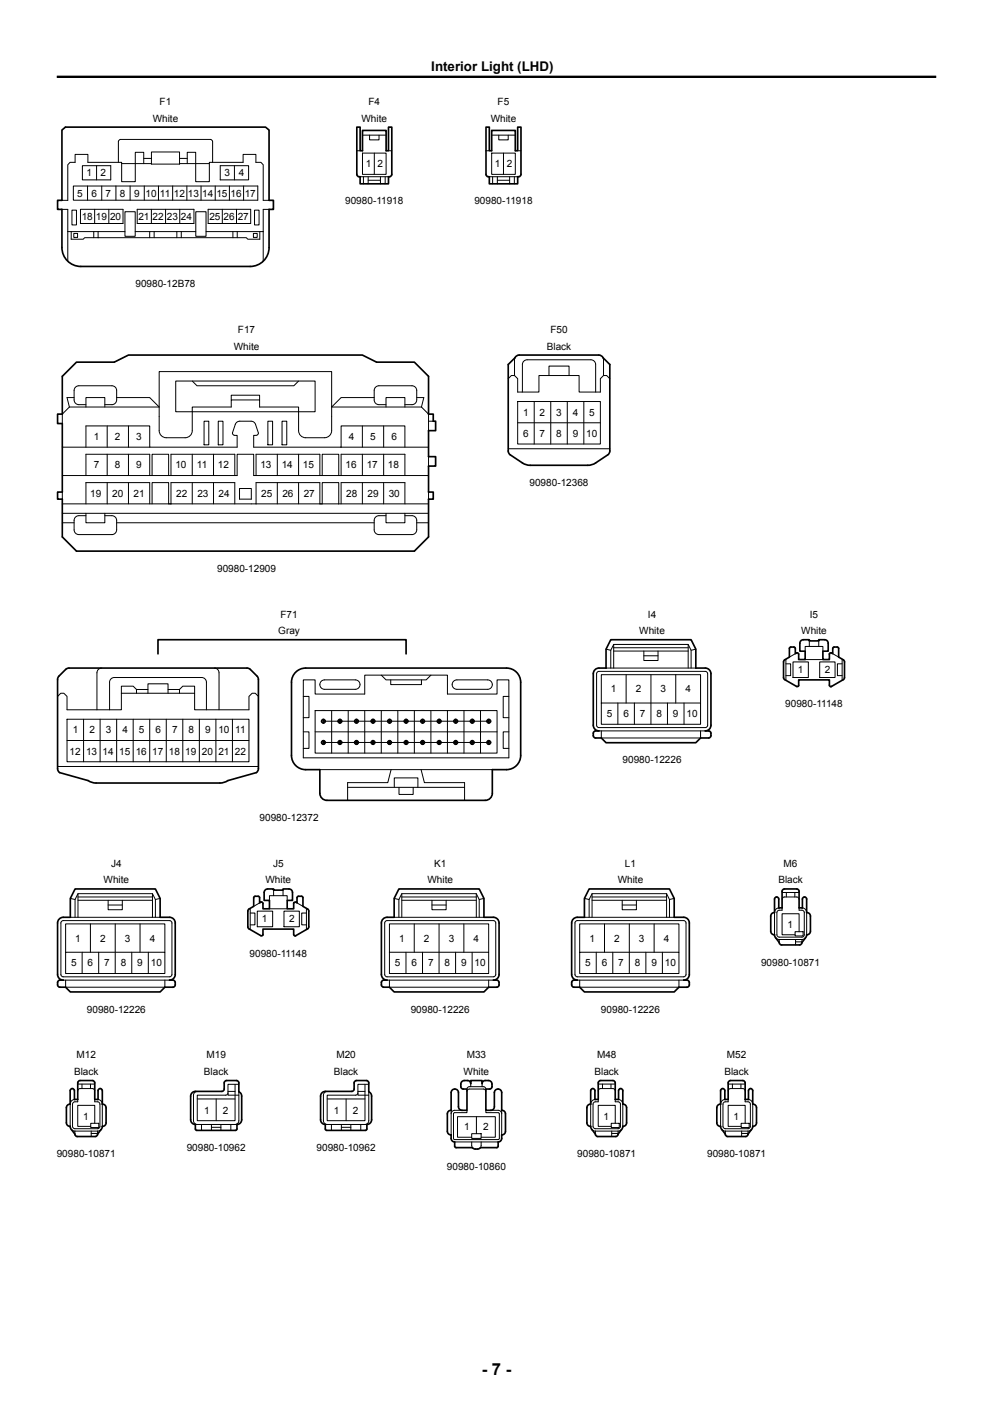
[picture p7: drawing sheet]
<svg xmlns="http://www.w3.org/2000/svg" width="210mm" height="297mm" viewBox="0 0 210 297" stroke-linecap="round" stroke-linejoin="round" font-family="sans-serif">
<g fill="none" stroke="#000" stroke-width=".21">
<path d="M15.5 39.4h39v3h-39zM17.4 35.1h6v3h-6zM18.5 39.4v3M20.4 35.1v3M21.5 39.4v3M24.5 39.4v3M25 34.3v-4.3l.1-.3 .4-.2h19l.4 .2 .1 .3v4.3M25.7 34.6h6.3M27.5 39.4v3M30.4 34.6v-2.4h-1.8v6.2h-2.9v-4.1h-7.1v-1.6h-2.7v1.6h-1.1l-.5 .6v7.5h-1.2M30.4 33.5h1.6M30.5 39.4v3"/>
<path d="M32 32.1h6v2.6h-6zM33.5 39.4v3M36.5 39.4v3M38 34.6h6.3M38 33.5h1.6M39.5 39.4v3M42.5 39.4v3M45 34.3h-.7v4.1h-2.9v-6.2h-1.8v2.4M45 34.3h6.4v-1.6h2.7v1.6h1.1l.5 .6v7.5h1.2M45.5 39.4v3M46.6 35.1h6v3h-6zM48.5 39.4v3"/>
<path d="M49.6 35.1v3M51.5 39.4v3M75.5 31.9h.7M76.2 37.4h6M76.7 32.4h5v4.5h-5zM76.7 28.6h5M76.9 37.4v1.5M77.9 37.4v1.5M77.9 38.1h2.6M78.2 28.6v1h2v-1M79.2 32.4v4.5M80.5 37.4v1.5"/>
<path d="M81.5 37.4v1.5M82.2 31.9h.7M102.8 31.9h.7M103.5 37.4h6M104 32.4h5v4.5h-5zM104 28.6h5M104.2 37.4v1.5M105.2 38.1h2.6M105.2 37.4v1.5M105.5 28.6v1h2v-1M106.5 32.4v4.5M107.8 37.4v1.5"/>
<path d="M108.8 37.4v1.5M109.5 31.9h.7M13.1 44.3h1.2v11M14.3 49h12.1M15.1 49v1.6h2.5l.3-.3h2.8M15.2 44.5h1v3.1h-1zM15.6 49.4h.8v.8h-.8zM17 44.3h9v3h-9zM19.8 49v1.3M20 44.3v3M20.7 49v1.3M23 44.3v3"/>
<path d="M26.4 44.8h2.2v5.2h-2.2zM28.6 49h12.8M29 44.3h12v3h-12zM31.7 49v1.3M32 44.3v3M32.6 49v1.3M35 44.3v3M37.4 49v1.3M38 44.3v3M38.3 49v1.3M41.4 44.8h2.2v5.2h-2.2zM43.6 49h12.1"/>
<path d="M44 44.3h9v3h-9zM47 44.3v3M49.3 49v1.3M50 44.3v3M50.2 49v1.3M53.6 49.4h.8v.8h-.8zM53.8 44.5h1v3.1h-1zM54.9 49v1.6h-2.5l-.3-.3h-31.4M56.9 44.3h-1.2v11M108.9 75.7l-.1 3.7M116.1 79.4v-2h4.2v2M127.5 75.7l.1 3.7"/>
<path d="M13.2 94.6h18.5M14.7 86.1l-1.5 1.5v2M15.7 84.1h-1.5l.5 2M18.2 85.6h-1.5a1 1 0 0 1-1-1v-2a1 1 0 0 1 1-1h7a1 1 0 0 1 1 1v2a1 1 0 0 1-1 1h-1.5M18.2 94.6v-4.5h13.5v4.5h18.5v-2.5l-.8-.1-.2-.4 .6-1.8a.98 .98 0 0 1 .9-.7h2.4a.98 .98 0 0 1 .9 .7l.6 1.8-.2 .4-.7 .1v2.5h36.9M18.2 86.1v-2h4v2M22.7 90.1v4.5M22.7 96.1v4.5M24.7 84.1h7l2 2h-19M27.2 90.1v4.5M27.2 96.1v4.5M40.7 87.1v4a1.5 1.5 0 0 1-1.5 1.5h-4a1.5 1.5 0 0 1-1.5-1.5v-12.5h36.4v12.5a1.5 1.5 0 0 1-1.5 1.5h-4a1.5 1.5 0 0 1-1.5-1.5v-4"/>
<path d="M40.7 80.6l1 1h20.4l1-1M40.7 87.1h-3.5v-6.5h29.4v6.5h-3.5M40.7 87.1v-1h8.2v-1.5h6v1.5h8.2v1M40.7 96.1v4.5M40.7 87.1h22.4M43.2 89.1h1v5h-1zM45.2 96.1v4.5M46.2 89.1h1v5h-1zM48.9 84.6v-1h6v1M56.6 89.1h1v5h-1zM58.6 96.1v4.5M59.6 89.1h1v5h-1z"/>
<path d="M63.1 96.1v4.5M72.1 94.6v-4.5h13.5v4.5M76.6 90.1v4.5M76.6 96.1v4.5M79.1 84.1h-7l-2 2h19M81.1 90.1v4.5M81.1 96.1v4.5M81.6 85.6h-1.5a1 1 0 0 1-1-1v-2a1 1 0 0 1 1-1h7a1 1 0 0 1 1 1v2a1 1 0 0 1-1 1h-1.5M81.6 86.1v-2h4v2M88.1 84.1h1.5l-.5 2M89.1 86.1l1.5 1.5v3.5M90.6 96.6v2"/>
<path d="M90.6 89.1h1M107.5 80.1l.6-.7h.7l.7 .7v2.8h4.5v-3.5h8.5v3.5h4.5v-2.8l.6-.7h.7l.7 .7M107.5 94.9h21.5M109.5 84.9h17.5v9h-17.5zM109.5 89.4h17.5M110.5 82.9v-5.8a1 1 0 0 1 1-1h13.5a1 1 0 0 1 1 1v5.8M113 84.9v9M116.5 84.9v9M120 84.9v9M123.5 84.9v9M13.2 100.6h37v-4.5h3.5v4.5h36.9M13.2 106.6h77.4"/>
<path d="M13.2 108.6h77.4M13.2 110.6h2.5M13.2 104.1v1.5M18.2 109.1h-1.5a1 1 0 0 0-1 1v2a1 1 0 0 0 1 1h7a1 1 0 0 0 1-1v-2a1 1 0 0 0-1-1h-1.5M18.2 108.6v2h4v-2M18.2 100.6v-4.5h13.5v4.5M18.2 106.6v-4.5h13.5v4.5M22.7 102.1v4.5M24.7 110.6h54.4M27.2 102.1v4.5M32.2 100.6v-4.5h3.5v4.5M32.2 106.6v-4.5h3.5v4.5"/>
<path d="M36.2 100.6v-4.5h13.5v4.5M36.2 106.6v-4.5h13.5v4.5M40.7 102.1v4.5M45.2 102.1v4.5M50.7 103.3h2.5v2.3h-2.5zM54.1 100.6v-4.5h13.5v4.5M54.1 106.6v-4.5h13.5v4.5M58.6 102.1v4.5M63.1 102.1v4.5M68.1 100.6v-4.5h3.5v4.5M68.1 106.6v-4.5h3.5v4.5M72.1 100.6v-4.5h13.5v4.5"/>
<path d="M72.1 106.6v-4.5h13.5v4.5M76.6 102.1v4.5M81.1 102.1v4.5M81.6 109.1h-1.5a1 1 0 0 0-1 1v2a1 1 0 0 0 1 1h7a1 1 0 0 0 1-1v-2a1 1 0 0 0-1-1h-1.5M81.6 108.6v2h4v-2M88.1 110.6h2.5M90.6 104.1v1.5M128.2 137.3l1 .3M129.8 137.7h15.7M129.8 137h15.7M129.8 136.3v5M136.2 137.7v2h3v-2"/>
<path d="M136.2 138.7h3M145.5 136.3v5M147.2 137.3l-1 .3M166.2 139.4v4.5M168.2 138.3l-1.3 .7M170.3 137.7v-1h3.7v1M170.3 139.5h3.7M171.2 135.6v1.1M173.1 135.6v1.1M176.1 138.3l1.3 .7M178.1 139.4v4.5M12.2 147.3l.6-.6h.7l.7 .6v2.8h11.5v-3.4h15.5v3.4h11.5v-2.8l.6-.6h.7l.6 .6"/>
<path d="M14.2 152.1h38.5v9h-38.5zM14.2 156.6h38.5M17.7 152.1v9M21.2 152.1v9M21.5 141.3a1 1 0 0 0-1 1v7.8M23.2 150.1v-5.8a1 1 0 0 1 1-1h18.5a1 1 0 0 1 1 1v5.8M24.7 152.1v9M28.2 152.1v9M28.9 146.7v-.8l-.7-.7h-2.5v1.5M28.9 145.9h2.4M31.3 146.7v-2h4.2v2M31.7 152.1v9"/>
<path d="M35.2 152.1v9M35.5 145.9h2.5M38 146.7v-.8l.7-.7h2.5v1.5M38.7 152.1v9M42.2 152.1v9M45.3 141.3a1 1 0 0 1 1 1v7.8M45.7 152.1v9M49.2 152.1v9M64.1 143.8h2.5v3h10.5v-4h17.5v4h10.5v-3h2.5v16.5h-43.5zM64.1 147.3h1.2v4.5h-1.2M64.1 154.8h1.2v3.5h-1.2M66.6 150.3h38.5v9h-38.5z"/>
<path d="M66.6 154.8h38.5M67.9 144.1l.7-.3h6.5a1 1 0 0 1 1 1 1 1 0 0 1-1 1h-6.5a1 1 0 0 1-.9-.6 1 1 0 0 1 .2-1.1zM68.3 152.9v-.7h.2v.7M68.3 157.4v-.7h.2v.7M68.4 152.6h35M68.4 157.1h35M70.1 150.3v9M71.8 152.9v-.7h.2v.7M71.8 157.4v-.7h.2v.7M73.6 150.3v9M75.3 152.9v-.7h.2v.7M75.3 157.4v-.7h.2v.7"/>
<path d="M77.1 150.3v9M78.8 152.9v-.7h.2v.7M78.8 157.4v-.7h.2v.7M80.6 142.8l1 1h8.5l1-1M80.6 150.3v9M82.3 152.9v-.7h.2v.7M82.3 157.4v-.7h.2v.7M82.6 143.8v1h6.5v-1M84.1 150.3v9M85.8 152.9v-.7h.2v.7M85.8 157.4v-.7h.2v.7M87.6 150.3v9"/>
<path d="M89.3 152.9v-.7h.2v.7M89.3 157.4v-.7h.2v.7M91.1 150.3v9M92.8 152.9v-.7h.2v.7M92.8 157.4v-.7h.2v.7M94.6 150.3v9M95.9 144.1l.7-.3h6.5a1 1 0 0 1 1 1 1 1 0 0 1-1 1h-6.5a1 1 0 0 1-.9-.6 1 1 0 0 1 .2-1.1zM96.3 152.9v-.7h.2v.7M96.3 157.4v-.7h.2v.7M98.1 150.3v9M99.8 152.9v-.7h.2v.7M99.8 157.4v-.7h.2v.7"/>
<path d="M100.3 157.1a.45 .45 0 0 1-.6 .4 .45 .45 0 0 1-.2-.7 .45 .45 0 0 1 .8 0v.3M100.3 152.6a.45 .45 0 0 0-.6-.5 .45 .45 0 0 0-.2 .8 .45 .45 0 0 0 .8-.1v-.2M101.6 150.3v9M103.3 152.9v-.7h.2v.7M103.3 157.4v-.7h.2v.7M107.6 147.3h-1.2v4.5h1.2M107.6 154.8h-1.2v3.5h1.2M126.2 142.3l.5-.3 22.7 .1 .3 .4-.1 11.2-.4 .2-22.8-.1-.2-.4zM126.7 154.6h22.5M127.2 148.7h21v4.5h-21zM127.2 148.7v-6h21v6M127.2 154.6v1.5h21v-1.5"/>
<path d="M128.2 141.3h19M130.7 148.7v4.5M132.4 142.7v6M134.2 148.7v4.5M137.7 142.7v10.5M141.2 148.7v4.5M142.9 142.7v6M144.7 148.7v4.5M146.2 141.3v-3.7l-.7-1.3h-15.7l-.6 1.3v3.7M166.2 140.4h1v2.5h-1M167.7 140h3.3v3.3h-3.3zM173.3 140h3.3v3.3h-3.3z"/>
<path d="M178.1 140.4h-1v2.5h1M12.2 162.1h42.4M67.6 162.8h36.5M73.5 166.6h24.7M82.7 162.8l-.7 2.8h-8.5v3.7M83.4 166.6v-2h5v2M84.4 166.6v1.5h3v-1.5M89.1 162.8l.7 2.8h8.4v3.7M12.9 195l.5-.3 22.7 .1 .3 .4-.1 11.2-.4 .2h-22.8l-.2-.5zM14.9 194h19M14.9 190l1 .3M16.5 190.4h15.7"/>
<path d="M16.5 189.7h15.7M16.5 189v5M19.1 195.4v6M22.9 190.4v2h3v-2M22.9 191.4h3M24.4 195.4v10.5M29.6 195.4v6M32.2 189v5M32.9 194v-3.7l-.7-1.3h-15.7l-.6 1.3v3.7M33.9 190l-1 .3M52.9 193.1h1v2.5h-1M52.9 192.2v4.4"/>
<path d="M54.4 192.7h3.3v3.3h-3.3zM54.9 191l-1.2 .7M57 190.5v-1h3.7v1M57 192.2h3.7M57.9 188.3v1.2M59.9 188.3v1.2M60.1 192.7h3.2v3.3h-3.2zM62.8 191l1.3 .7M64.8 193.1h-1v2.5h1M64.8 192.2v4.4M81.4 195l.5-.3 22.7 .1 .2 .4v11.2l-.5 .2h-22.7l-.2-.5zM83.4 194h18.9"/>
<path d="M83.4 190l1 .3M85 190.4h15.7M85 189.7h15.7M85 189v5M87.6 195.4v6M91.4 190.4v2h2.9v-2M91.4 191.4h2.9M92.9 195.4v10.5M98.1 195.4v6M100.7 189v5M101.3 194v-3.7l-.6-1.3h-15.7l-.6 1.3v3.7M102.3 190l-1 .3"/>
<path d="M121.7 195l.4-.3 22.7 .1 .3 .4-.1 11.2-.4 .2h-22.8l-.2-.5zM123.6 194h19M123.6 190l1 .3M125.2 190.4h15.8M125.2 189.7h15.8M125.2 189v5M127.8 195.4v6M131.6 190.4v2h3v-2M131.6 191.4h3M133.1 195.4v10.5M138.3 195.4v6M141 189v5"/>
<path d="M141.6 194v-3.7l-.6-1.3h-15.8l-.6 1.3v3.7M142.6 190l-1 .3M164.1 198.4l.7 .3M164.7 192a.99 .99 0 0 0-.9 1v4.7M164.8 198.7h4.8M164.8 198.7v.7M165.4 192v.5l-.9 .1-.2 .4 .1 5 .4 .2h4.8l.4-.2 .1-.3v-4.7l-.3-.4-.8-.1v-.5M165.4 188.8h3.6M166.3 188.8v.9M168.1 188.8v.9M168.1 197.1h1.7v.9h-1.7zM168.2 198.7v1.2"/>
<path d="M168.2 199.2h1.4M169 190.2l-.3-.4-.2-.1h-2.6l-.4 .3-.1 .2M169 197.1v-3.8h-3.6v4.4h2.7M169.6 198.7v.7M169.7 192a.99 .99 0 0 1 .9 1v4.7M170.3 198.4l-.7 .3M13.4 207.3h22.5M13.9 201.4h21v4.5h-21zM13.9 201.4v-6h21v6M13.9 207.3v1.5h21v-1.5M17.4 201.4v4.5M20.9 201.4v4.5"/>
<path d="M27.9 201.4v4.5M31.4 201.4v4.5M81.9 207.3h22.4M82.4 201.4h20.9v4.5h-20.9zM82.4 201.4v-6h20.9v6M82.4 207.3v1.5h20.9v-1.5M85.9 201.4v4.5M89.4 201.4v4.5M96.3 201.4v4.5M99.8 201.4v4.5M122.1 207.3h22.5M122.6 201.4h21v4.5h-21z"/>
<path d="M122.6 201.4v-6h21v6M122.6 207.3v1.5h21v-1.5M126.1 201.4v4.5M129.6 201.4v4.5M136.6 201.4v4.5M140.1 201.4v4.5M15.1 239l.7 .3M15.7 232.6a.99 .99 0 0 0-.9 1v4.7M15.8 239.3h4.8M15.8 239.3v.6M16.4 232.6v.5h-.8l-.3 .5 .1 4.9 .4 .3h4.8l.5-.3v-.2v-4.7l-.2-.5h-.9v-.5M16.4 229.3h3.6"/>
<path d="M17.3 229.3v1M19.1 229.3v1M19.2 237.6h1.7v.9h-1.7zM19.3 239.3v1.1M19.3 239.8h1.3M20 230.8l-.2-.5h-.3h-2.6l-.4 .2-.1 .3M20 237.6v-3.8h-3.6v4.5h2.8M20.6 239.3v.6M20.7 232.6a.99 .99 0 0 1 .9 1v4.7M21.3 239l-.7 .3M41.3 237.9h8.8M41.7 230.9a.8 .8 0 0 0-.8 .8v5.4a.8 .8 0 0 0 .8 .8"/>
<path d="M41.7 232.5h8M42.6 237.9v1.2M44.7 237.9v1.2M44.7 238.5h2M45.7 232.5v4.6M46.7 237.9v1.2M48.2 230.9h1.5M48.8 237.9v1.2M49.7 229.4v7.7h-8v-5.4h6l.4-.3 .1-.2M50.5 231v6.1a.8 .8 0 0 1-.8 .8M50.5 229.4h-2.3v2.3h2.3M68.8 237.9h8.8"/>
<path d="M69.2 230.9a.8 .8 0 0 0-.8 .8v5.4a.8 .8 0 0 0 .8 .8M69.2 232.5h8M70.1 237.9v1.2M72.2 238.5h2M72.2 237.9v1.2M73.2 232.5v4.6M74.2 237.9v1.2M75.7 230.9h1.5M76.3 237.9v1.2M77.2 229.4v7.7h-8v-5.4h6l.4-.3 .1-.2M78 231v6.1a.8 .8 0 0 1-.8 .8M78 229.4h-2.3v2.3h2.3"/>
<path d="M95.4 234.9v5.2M96.2 230.4h.1M97.7 234.9h-1.5a.75 .75 0 0 0-.8 .7M98.8 230.4v-.3l.5-.2h3l.4 .2 .1 .3M98.8 234.9v.5h-2.8v5.6h9.5v-5.6h-2.7v-.5M99.6 229.2v.7M99.8 239.8h2v1h-2zM100.8 236.2v3.6M102 229.2v.7M102.8 230.9l-.1-.3-.4-.2h-3l-.5 .2v.3M103.8 234.9h1.5a.75 .75 0 0 1 .8 .7M105.3 230.4h.1"/>
<path d="M106.1 234.9v5.2M125.2 239l.7 .3M125.8 232.6a.99 .99 0 0 0-.9 1v4.7M125.9 239.3h4.8M125.9 239.3v.6M126.5 232.6v.5h-.8l-.3 .5 .1 4.9 .4 .3h4.8l.4-.3 .1-.2v-4.7l-.2-.5h-.9v-.5M126.5 229.3h3.6M127.4 229.3v1M129.2 229.3v1M129.3 237.6h1.7v.9h-1.7zM129.4 239.8h1.3M129.4 239.3v1.1"/>
<path d="M130.1 230.8l-.2-.5h-.3h-2.6l-.4 .2-.1 .3M130.1 237.6v-3.8h-3.6v4.5h2.8M130.7 239.3v.6M130.8 232.6a.99 .99 0 0 1 .9 1v4.7M131.4 239l-.7 .3M152.7 239l.7 .3M153.3 232.6a.99 .99 0 0 0-.9 1v4.7M153.4 239.3h4.8M153.4 239.3v.6M154 232.6v.5h-.9l-.2 .5 .1 4.9 .4 .3h4.8l.4-.3 .1-.2v-4.7l-.3-.5h-.8v-.5M154 229.3h3.6M154.9 229.3v1"/>
<path d="M156.7 229.3v1M156.7 237.6h1.7v.9h-1.7zM156.8 239.8h1.4M156.8 239.3v1.1M157.6 230.8l-.3-.5h-.2h-2.6l-.4 .2-.1 .3M157.6 237.6v-3.8h-3.6v4.5h2.7M158.2 239.3v.6M158.3 232.6a.99 .99 0 0 1 .9 1v4.7M158.9 239l-.7 .3M96.2 241.6h9.2M99.8 241.6l.1 1.2M99.8 240.6h-3v-4.4h8v4.4h-3"/>
<path d="M101.8 241.6l-.2 1.2"/>
<circle cx="68.4" cy="157.1" r=".45"/>
<circle cx="68.4" cy="157.1" r=".34"/>
<circle cx="68.4" cy="152.6" r=".45"/>
<circle cx="68.4" cy="152.6" r=".34"/>
<circle cx="71.9" cy="157.1" r=".45"/>
<circle cx="71.9" cy="157.1" r=".34"/>
<circle cx="71.9" cy="152.6" r=".45"/>
<circle cx="71.9" cy="152.6" r=".34"/>
<circle cx="75.4" cy="157.1" r=".45"/>
<circle cx="75.4" cy="157.1" r=".34"/>
<circle cx="75.4" cy="152.6" r=".45"/>
<circle cx="75.4" cy="152.6" r=".34"/>
<circle cx="78.9" cy="157.1" r=".45"/>
<circle cx="78.9" cy="157.1" r=".34"/>
<circle cx="78.9" cy="152.6" r=".45"/>
<circle cx="78.9" cy="152.6" r=".34"/>
<circle cx="82.4" cy="157.1" r=".45"/>
<circle cx="82.4" cy="157.1" r=".34"/>
<circle cx="82.4" cy="152.6" r=".45"/>
<circle cx="82.4" cy="152.6" r=".34"/>
<circle cx="85.9" cy="157.1" r=".45"/>
<circle cx="85.9" cy="157.1" r=".34"/>
<circle cx="85.9" cy="152.6" r=".45"/>
<circle cx="85.9" cy="152.6" r=".34"/>
<circle cx="89.4" cy="157.1" r=".45"/>
<circle cx="89.4" cy="157.1" r=".34"/>
<circle cx="89.4" cy="152.6" r=".45"/>
<circle cx="89.4" cy="152.6" r=".34"/>
<circle cx="92.9" cy="157.1" r=".45"/>
<circle cx="92.9" cy="157.1" r=".34"/>
<circle cx="92.9" cy="152.6" r=".45"/>
<circle cx="92.9" cy="152.6" r=".34"/>
<circle cx="96.4" cy="157.1" r=".45"/>
<circle cx="96.4" cy="157.1" r=".34"/>
<circle cx="96.4" cy="152.6" r=".45"/>
<circle cx="96.4" cy="152.6" r=".34"/>
<circle cx="99.9" cy="157.1" r=".34"/>
<circle cx="99.9" cy="152.6" r=".34"/>
<circle cx="103.4" cy="157.1" r=".45"/>
<circle cx="103.4" cy="157.1" r=".34"/>
<circle cx="103.4" cy="152.6" r=".45"/>
<circle cx="103.4" cy="152.6" r=".34"/>
</g>
<g fill="none" stroke="#000" stroke-width=".35">
<path d="M13.1 27.5l.7-.6h42.4l.7 .6v14.9h.9v1.9h-.9v8.1a4 4 0 0 1-4 4h-35.8a4 4 0 0 1-4-4v-8.1h-.9v-1.9h.9zM75.5 26.9h.7v5h.5v-4.3h5v4.3h.5v-5h.7v10a.55 .55 0 0 1-.7 .5v1.5h-6v-1.5a.55 .55 0 0 1-.7-.5zM102.8 26.9h.7v5h.5v-4.3h5v4.3h.5v-5h.7v10a.55 .55 0 0 1-.7 .5v1.5h-6v-1.5a.55 .55 0 0 1-.7-.5zM16.2 76.6h8l3-1.5h49.4l3 1.5h8l3 3v8h1v1.5h.5v2h-1.5v5.5h1.5v2h-1.5v5.5h1v1.5h-1v8l-3 3h-71.4l-3-3v-8h-1v-1.5h1v-14.5h-1v-2h1v-8zM109.1 75.4l.7-.3h16.8l.8 .3 1.6 1.7v18.3l-.3 .7-3 2-1 .3h-12.6l-1.3-.3-3.1-2-.2-.7v-18.3zM33.4 138.3v-3h52.5v3M129.2 135.3h17l1 2v4h2a1.2 1.2 0 0 1 1.2 1.2v10.9a1.2 1.2 0 0 1-1.2 1.2l.9 .1a.97 .97 0 0 1 0 1.3l-1.9 .1-1 1h-19l-1-1-1.5-.1a.97 .97 0 0 1 0-1.3l1-.1a1.2 1.2 0 0 1-1.2-1.2v-10.9a1.2 1.2 0 0 1 1.2-1.2h1.5v-4zM167 137l.9-.1 .3 .1v1.3l.4-.2 .3 .1v1.3h1.4v-1.8h-1.1v-1.6a.75 .75 0 0 1 .7-.8h1.3v.3h1.9v-.3h1.3a.75 .75 0 0 1 .7 .8v1.6h-1.1v1.8h1.4v-1.2l.3-.2 .4 .2v-1.3l1-.1 .3 .3v1.8l.9 .6 .3 .4v3.5l-.3 .3-2.6 1.4-.3-.3v-1.1h-6.5v1.2l-.3 .2-2.8-1.5-.1-.4v-3.5l1.2-.8zM13.9 141.6l.7-.3h37.6l.5 .2 1.7 1.5 .2 .7v18.9l-.1 .5-.3 .3-6 1.7-1 .5h-.7h-26.5l-7.4-2.2-.3-.3-.1-.5v-18.9l.3-.7zM62.3 142.4a2.99 2.99 0 0 1 2.3-1.1h42.5a3 3 0 0 1 3 3v15.5a3 3 0 0 1-3 3h-3v5a1.5 1.5 0 0 1-1.5 1.5h-33.5a1.5 1.5 0 0 1-1.5-1.5v-5h-3a3 3 0 0 1-3-3v-15.5l.1-.7zM15.9 188h17l1 2v4h2a1.2 1.2 0 0 1 1.2 1.2v10.9a1.2 1.2 0 0 1-1.2 1.2l.9 .1a.97 .97 0 0 1 0 1.4h-1.9l-1 1h-19l-1-1h-1.5a.97 .97 0 0 1 0-1.4l1-.1a1.2 1.2 0 0 1-1.2-1.2v-10.9a1.2 1.2 0 0 1 1.2-1.2h1.5v-4zM53.7 189.7l.9-.1 .3 .1v1.3l.4-.2 .3 .2v1.2h1.4v-1.7h-1.1v-1.7a.75 .75 0 0 1 .7-.8h1.3v.3h2v-.3h1.2a.75 .75 0 0 1 .8 .8v1.7h-1.2v1.7h1.4v-1.2l.3-.2 .4 .2 .1-1.3 .9-.1 .3 .3v1.8l1 .6 .2 .4v3.5l-.2 .3-2.7 1.5-.3-.3v-1.2h-6.5v1.2l-.3 .3-2.8-1.6-.1-.3v-3.5l1.3-.9z"/>
<path d="M84.4 188h16.9l1 2v4h2a1.2 1.2 0 0 1 1.2 1.2v10.9a1.2 1.2 0 0 1-1.2 1.2l1 .1a.97 .97 0 0 1 0 1.4h-2l-1 1h-18.9l-1-1h-1.5a.97 .97 0 0 1 0-1.4l1-.1a1.2 1.2 0 0 1-1.2-1.2v-10.9a1.2 1.2 0 0 1 1.2-1.2h1.5v-4zM124.6 188h17l1 2v4h2a1.2 1.2 0 0 1 1.2 1.2v10.9a1.2 1.2 0 0 1-1.2 1.2l.9 .1a.97 .97 0 0 1 0 1.4h-1.9l-1 1h-19l-1-1h-1.5a.97 .97 0 0 1 0-1.4l1-.1a1.2 1.2 0 0 1-1.2-1.2v-10.9a1.2 1.2 0 0 1 1.2-1.2h1.5v-4zM165.5 188.3l.4-.3h2.6l.4 .3 .1 3.7h.7v-1.8a.45 .45 0 0 1 .4-.5 .45 .45 0 0 1 .5 .5v2.8a.75 .75 0 0 1 .8 .8v3.2a.75 .75 0 0 1-.8 .7 2.53 2.53 0 0 1-1 1.7l-.1 .2-.4 .3h-3.8l-.3-.1-.2-.4a2.52 2.52 0 0 1-1-1.7h-.1a.75 .75 0 0 1-.7-.7v-3.2a.75 .75 0 0 1 .8-.8v-2.8a.45 .45 0 0 1 .4-.5 .45 .45 0 0 1 .5 .5v1.8h.7zM16.5 228.8l.4-.2h2.6l.5 .2v3.8h.7v-1.9a.45 .45 0 0 1 .5-.4 .45 .45 0 0 1 .4 .4l.1 2.9a.75 .75 0 0 1 .7 .7v3.2a.75 .75 0 0 1-.8 .8 2.53 2.53 0 0 1-1 1.6v.3l-.5 .2h-3.8h-.2l-.3-.5a2.52 2.52 0 0 1-1-1.6 .75 .75 0 0 1-.8-.8v-3.2a.75 .75 0 0 1 .8-.7v-2.9a.45 .45 0 0 1 .5-.4 .45 .45 0 0 1 .4 .4v1.9h.7zM40.6 231.2l.7-.3 5.9-.1 .2-.4 .1-1.6 .4-.2h2.4l.2 .5v1.9a.98 .98 0 0 1 .6 .9v5a1 1 0 0 1-1 1v.9l-.3 .3h-8.2l-.3-.3v-.9a1 1 0 0 1-1-1v-5zM68.1 231.2l.7-.3 5.8-.1 .3-.4 .1-1.6 .4-.2h2.3l.3 .5v1.9a.98 .98 0 0 1 .6 .9v5a1 1 0 0 1-1 1v.9l-.3 .3h-8.2l-.3-.3v-.9a1 1 0 0 1-1-1v-5zM96.2 230.4a.75 .75 0 0 1 .8 .7v3a.75 .75 0 0 0 .7 .8h1.1v-4.5h-.8a.96 .96 0 0 1-.6-1 .96 .96 0 0 1 .8-.8h.7a.65 .65 0 0 1 .7 .6v-.6h2.4v.6a.65 .65 0 0 1 .6-.6h.7a.96 .96 0 0 1 .8 .8 .96 .96 0 0 1-.5 1h-.8v4.5h1a.75 .75 0 0 0 .8-.8v-3a.75 .75 0 0 1 .7-.7M105.3 230.4a.75 .75 0 0 1 .8 .7v3.8a.75 .75 0 0 1 .8 .7v3.7a.75 .75 0 0 1-.8 .8v.7a.75 .75 0 0 1-.8 .8l.1 .9-.2 .2-3.6 .1a1.27 1.27 0 0 1-1.7 0l-3.6-.1-.1-.2v-.9a.75 .75 0 0 1-.8-.8v-.7a.75 .75 0 0 1-.8-.8v-3.7a.75 .75 0 0 1 .8-.7v-3.8a.75 .75 0 0 1 .8-.7M126.6 228.8l.4-.2h2.6l.4 .2 .1 3.8h.7v-1.9a.45 .45 0 0 1 .5-.4 .45 .45 0 0 1 .4 .4l.1 2.9a.75 .75 0 0 1 .7 .7v3.2a.75 .75 0 0 1-.8 .8 2.53 2.53 0 0 1-1 1.6l-.1 .3-.4 .2h-3.8h-.2l-.3-.5a2.52 2.52 0 0 1-1-1.6 .75 .75 0 0 1-.8-.8v-3.2a.75 .75 0 0 1 .8-.7v-2.9a.45 .45 0 0 1 .5-.4 .45 .45 0 0 1 .4 .4v1.9h.7zM154.1 228.8l.4-.2h2.6l.4 .2 .1 3.8h.7v-1.9a.45 .45 0 0 1 .4-.4 .45 .45 0 0 1 .5 .4v2.9a.75 .75 0 0 1 .8 .7v3.2a.75 .75 0 0 1-.8 .8 2.53 2.53 0 0 1-1 1.6l-.1 .3-.4 .2h-3.8h-.3l-.2-.5a2.52 2.52 0 0 1-1-1.6h-.1a.75 .75 0 0 1-.7-.8v-3.2a.75 .75 0 0 1 .8-.7v-2.9a.45 .45 0 0 1 .4-.4 .45 .45 0 0 1 .5 .4v1.9h.7z"/>
</g>
<path d="M12 16.3h186" fill="none" stroke="#000" stroke-width=".5"/>
<text font-size="3.5" x="101.9" y="290.9">- 7 -</text>
<text font-size="2.8" x="91.2" y="15.1">Interior Light (LHD)</text>
<g font-size="2.1">
<text x="33.8" y="22.2">F1</text>
<text x="77.9" y="22.2">F4</text>
<text x="105.2" y="22.2">F5</text>
<text x="32.3" y="25.7">White</text>
<text x="76.5" y="25.7">White</text>
<text x="103.8" y="25.7">White</text>
<text x="77.3" y="35.4">1</text>
<text x="79.9" y="35.4">2</text>
<text x="104.7" y="35.4">1</text>
<text x="107.2" y="35.4">2</text>
<text x="16.3" y="41.6">5</text>
<text x="18.3" y="37.3">1</text>
<text x="19.3" y="41.6">6</text>
<text x="21.3" y="37.3">2</text>
<text x="22.3" y="41.6">7</text>
<text x="25.3" y="41.6">8</text>
<text x="28.3" y="41.6">9</text>
<text x="30.8" y="41.6">10</text>
<text x="33.8" y="41.6">11</text>
<text x="36.8" y="41.6">12</text>
<text x="39.8" y="41.6">13</text>
<text x="42.8" y="41.6">14</text>
<text x="45.8" y="41.6">15</text>
<text x="47.5" y="37.3">3</text>
<text x="48.8" y="41.6">16</text>
<text x="50.5" y="37.3">4</text>
<text x="51.8" y="41.6">17</text>
<text x="17.3" y="46.5">18</text>
<text x="20.3" y="46.5">19</text>
<text x="23.3" y="46.5">20</text>
<text x="29.3" y="46.5">21</text>
<text x="32.3" y="46.5">22</text>
<text x="35.3" y="46.5">23</text>
<text x="38.3" y="46.5">24</text>
<text x="44.3" y="46.5">25</text>
<text x="47.3" y="46.5">26</text>
<text x="50.3" y="46.5">27</text>
<text x="73" y="43.3">90980-11918</text>
<text x="100.3" y="43.3">90980-11918</text>
<text x="28.6" y="60.7">90980-12B78</text>
<text x="50.3" y="70.4">F17</text>
<text x="116.4" y="70.4">F50</text>
<text x="49.4" y="74">White</text>
<text x="115.6" y="74">Black</text>
<text x="110.6" y="88">1</text>
<text x="114.1" y="88">2</text>
<text x="117.6" y="88">3</text>
<text x="121.1" y="88">4</text>
<text x="124.6" y="88">5</text>
<text x="19.8" y="93">1</text>
<text x="24.3" y="93">2</text>
<text x="28.8" y="93">3</text>
<text x="73.8" y="93">4</text>
<text x="78.3" y="93">5</text>
<text x="82.8" y="93">6</text>
<text x="110.6" y="92.5">6</text>
<text x="114.1" y="92.5">7</text>
<text x="117.6" y="92.5">8</text>
<text x="121.1" y="92.5">9</text>
<text x="124" y="92.5">10</text>
<text x="19.8" y="99">7</text>
<text x="24.3" y="99">8</text>
<text x="28.8" y="99">9</text>
<text x="37.1" y="99">10</text>
<text x="41.7" y="99">11</text>
<text x="46.1" y="99">12</text>
<text x="55.1" y="99">13</text>
<text x="59.6" y="99">14</text>
<text x="64.1" y="99">15</text>
<text x="73.1" y="99">16</text>
<text x="77.6" y="99">17</text>
<text x="82.1" y="99">18</text>
<text x="19.1" y="105">19</text>
<text x="23.8" y="105">20</text>
<text x="28.2" y="105">21</text>
<text x="37.2" y="105">22</text>
<text x="41.7" y="105">23</text>
<text x="46.2" y="105">24</text>
<text x="55.2" y="105">25</text>
<text x="59.7" y="105">26</text>
<text x="64.2" y="105">27</text>
<text x="73.2" y="105">28</text>
<text x="77.7" y="105">29</text>
<text x="82.2" y="105">30</text>
<text x="112" y="102.8">90980-12368</text>
<text x="45.9" y="121">90980-12909</text>
<text x="59.3" y="130.6">F71</text>
<text x="137" y="130.6">I4</text>
<text x="171.3" y="130.6">I5</text>
<text x="58.9" y="134.2">Gray</text>
<text x="135.2" y="134.2">White</text>
<text x="169.4" y="134.2">White</text>
<text x="168.7" y="142.4">1</text>
<text x="174.5" y="142.4">2</text>
<text x="129.2" y="146.4">1</text>
<text x="134.5" y="146.4">2</text>
<text x="139.7" y="146.4">3</text>
<text x="144.9" y="146.4">4</text>
<text x="166.1" y="149.6">90980-11148</text>
<text x="15.4" y="155.1">1</text>
<text x="18.9" y="155.1">2</text>
<text x="22.4" y="155.1">3</text>
<text x="25.9" y="155.1">4</text>
<text x="29.4" y="155.1">5</text>
<text x="32.9" y="155.1">6</text>
<text x="36.4" y="155.1">7</text>
<text x="39.9" y="155.1">8</text>
<text x="43.4" y="155.1">9</text>
<text x="46.2" y="155.1">10</text>
<text x="49.8" y="155.1">11</text>
<text x="128.3" y="151.7">5</text>
<text x="131.8" y="151.7">6</text>
<text x="135.3" y="151.7">7</text>
<text x="138.8" y="151.7">8</text>
<text x="142.3" y="151.7">9</text>
<text x="145.2" y="151.7">10</text>
<text x="14.7" y="159.6">12</text>
<text x="18.2" y="159.6">13</text>
<text x="21.7" y="159.6">14</text>
<text x="25.2" y="159.6">15</text>
<text x="28.7" y="159.6">16</text>
<text x="32.2" y="159.6">17</text>
<text x="35.7" y="159.6">18</text>
<text x="39.2" y="159.6">19</text>
<text x="42.7" y="159.6">20</text>
<text x="46.2" y="159.6">21</text>
<text x="49.7" y="159.6">22</text>
<text x="131.7" y="161.5">90980-12226</text>
<text x="54.9" y="173.7">90980-12372</text>
<text x="23.5" y="183.4">J4</text>
<text x="57.7" y="183.4">J5</text>
<text x="91.8" y="183.4">K1</text>
<text x="132.2" y="183.4">L1</text>
<text x="165.7" y="183.4">M6</text>
<text x="21.9" y="186.9">White</text>
<text x="56.2" y="186.9">White</text>
<text x="90.4" y="186.9">White</text>
<text x="130.6" y="186.9">White</text>
<text x="164.6" y="186.9">Black</text>
<text x="55.4" y="195.1">1</text>
<text x="61.2" y="195.1">2</text>
<text x="166.5" y="196.3">1</text>
<text x="15.9" y="199.2">1</text>
<text x="21.2" y="199.2">2</text>
<text x="26.4" y="199.2">3</text>
<text x="31.7" y="199.2">4</text>
<text x="52.8" y="202.3">90980-11148</text>
<text x="84.4" y="199.2">1</text>
<text x="89.6" y="199.2">2</text>
<text x="94.9" y="199.2">3</text>
<text x="100.1" y="199.2">4</text>
<text x="124.6" y="199.2">1</text>
<text x="129.9" y="199.2">2</text>
<text x="135.1" y="199.2">3</text>
<text x="140.4" y="199.2">4</text>
<text x="15" y="204.4">5</text>
<text x="18.5" y="204.4">6</text>
<text x="22" y="204.4">7</text>
<text x="25.5" y="204.4">8</text>
<text x="29" y="204.4">9</text>
<text x="31.9" y="204.4">10</text>
<text x="83.5" y="204.4">5</text>
<text x="87" y="204.4">6</text>
<text x="90.5" y="204.4">7</text>
<text x="94" y="204.4">8</text>
<text x="97.5" y="204.4">9</text>
<text x="100.4" y="204.4">10</text>
<text x="123.8" y="204.4">5</text>
<text x="127.3" y="204.4">6</text>
<text x="130.8" y="204.4">7</text>
<text x="134.3" y="204.4">8</text>
<text x="137.8" y="204.4">9</text>
<text x="140.6" y="204.4">10</text>
<text x="161" y="204.3">90980-10871</text>
<text x="18.4" y="214.2">90980-12226</text>
<text x="86.9" y="214.2">90980-12226</text>
<text x="127.1" y="214.2">90980-12226</text>
<text x="15.7" y="227.4">Black</text>
<text x="16.2" y="223.9">M12</text>
<text x="43.1" y="227.4">Black</text>
<text x="43.7" y="223.9">M19</text>
<text x="70.6" y="227.4">Black</text>
<text x="71.1" y="223.9">M20</text>
<text x="98" y="227.4">White</text>
<text x="98.7" y="223.9">M33</text>
<text x="125.7" y="227.4">Black</text>
<text x="126.3" y="223.9">M48</text>
<text x="153.2" y="227.4">Black</text>
<text x="153.7" y="223.9">M52</text>
<text x="17.6" y="236.9">1</text>
<text x="43.1" y="235.6">1</text>
<text x="47.1" y="235.6">2</text>
<text x="70.6" y="235.6">1</text>
<text x="74.6" y="235.6">2</text>
<text x="98.2" y="239.1">1</text>
<text x="102.2" y="239.1">2</text>
<text x="127.6" y="236.9">1</text>
<text x="155.1" y="236.9">1</text>
<text x="12" y="244.8">90980-10871</text>
<text x="39.5" y="243.5">90980-10962</text>
<text x="67" y="243.5">90980-10962</text>
<text x="122.1" y="244.8">90980-10871</text>
<text x="149.6" y="244.8">90980-10871</text>
<text x="94.5" y="247.4">90980-10860</text>
</g>
</svg>
